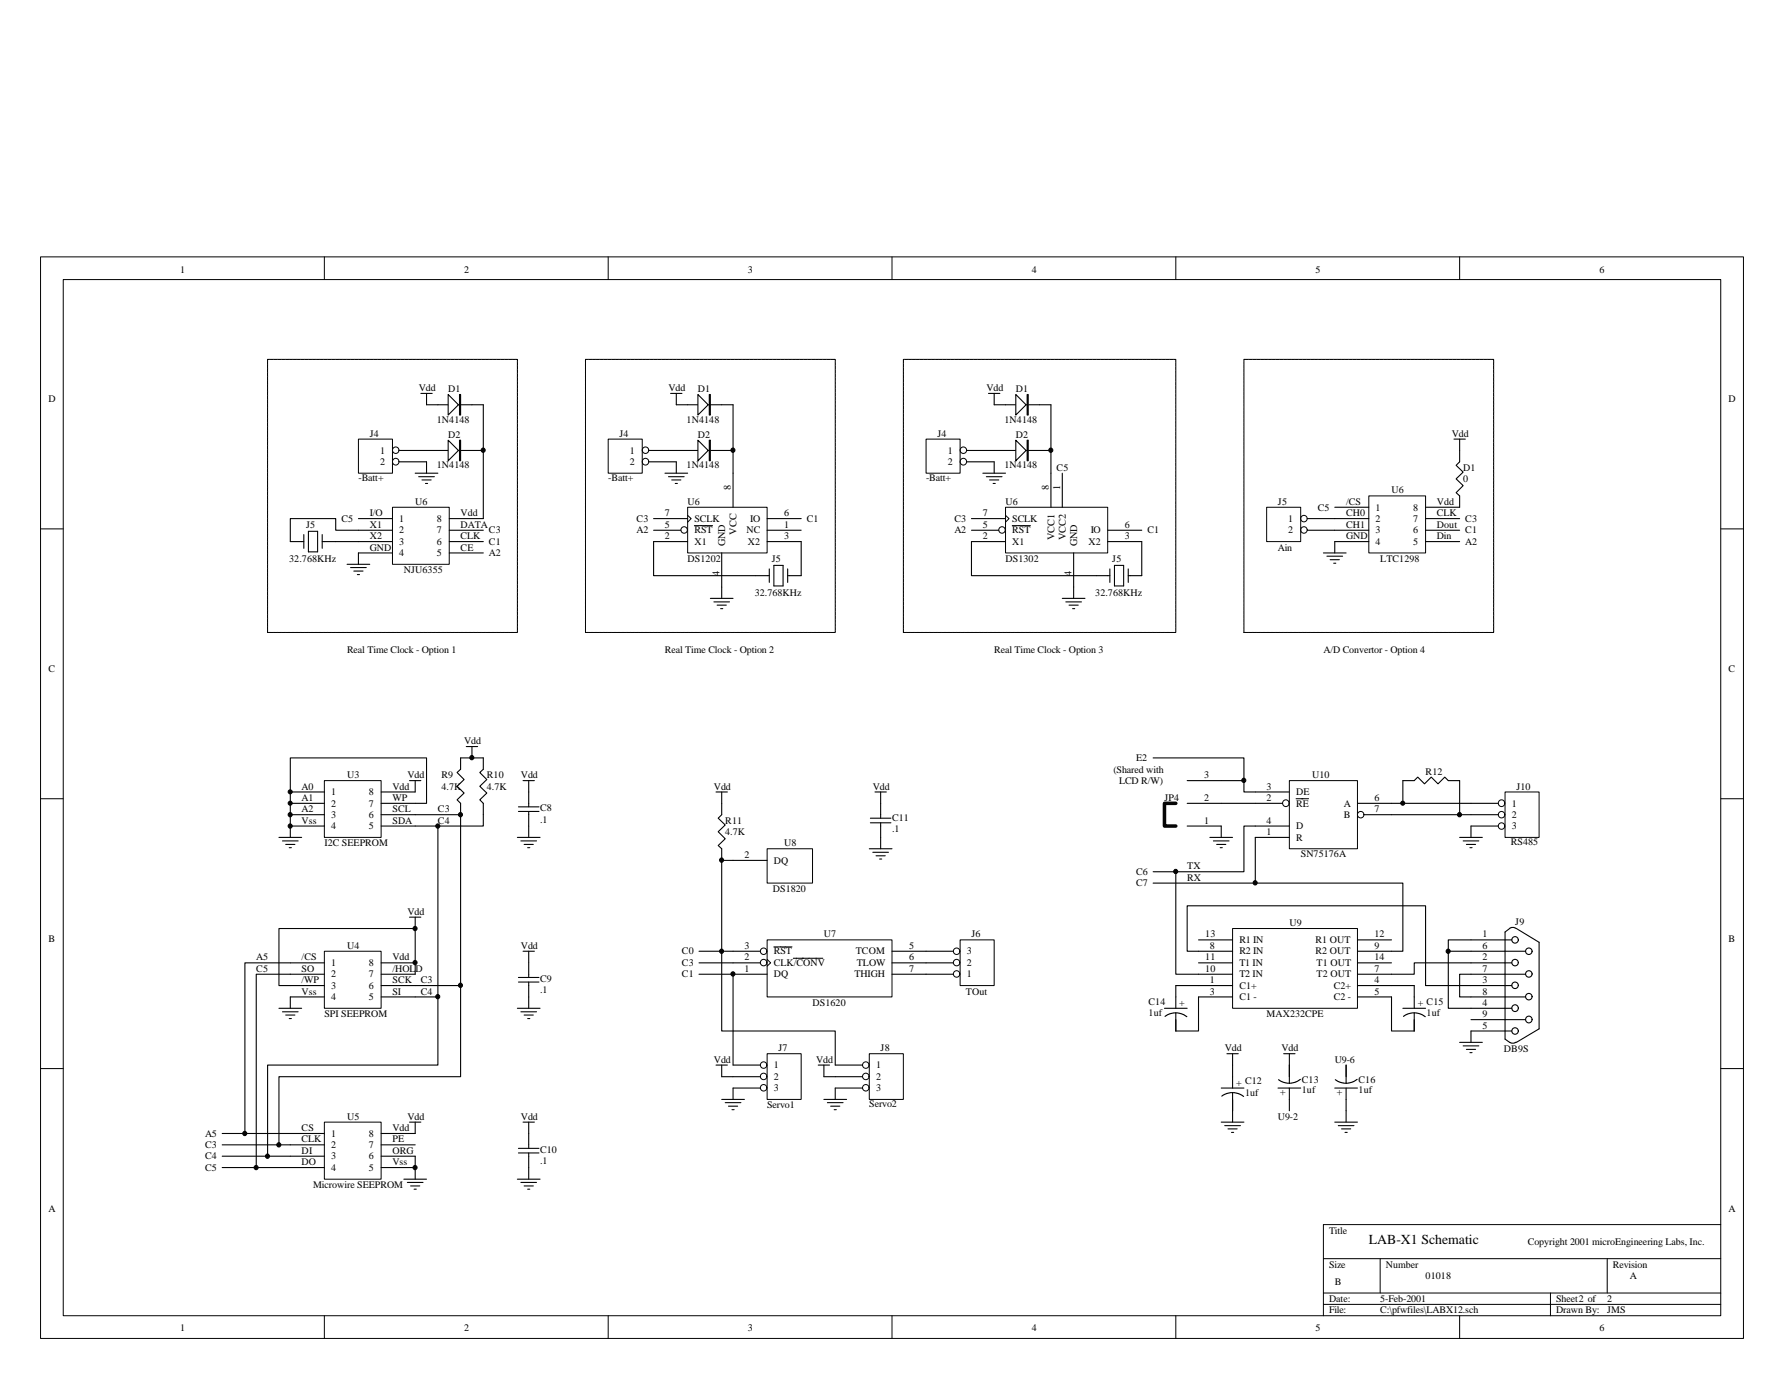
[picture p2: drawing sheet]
<svg xmlns="http://www.w3.org/2000/svg" width="279mm" height="216mm" viewBox="0 0 279 216" stroke-linecap="round" stroke-linejoin="round" font-family="sans-serif">
<g fill="none" stroke="#000" stroke-width=".16">
<path d="M6.3 40.2h266.7v169.3h-266.7zM9.9 43.8h259.6v162.2h-259.6zM50.8 40.2v3.6M95.2 40.2v3.6M139.7 40.2v3.6M184.1 40.2v3.6M228.6 40.2v3.6M6.3 82.8h3.6M269.5 82.8h3.5M6.3 125.1h3.6M269.5 125.1h3.5M6.3 167.3h3.6"/>
<path d="M269.5 167.3h3.5M207.3 197.1h62.2M216.2 197.1v5.3M251.7 197.1v5.3M269.5 191.7h-62.2v14.3M50.8 206v3.5M95.2 206v3.5M139.7 206v3.5M184.1 206v3.5M207.3 202.4h62.2M207.3 204.2h62.2M228.6 206v3.5"/>
<path d="M242.8 202.4v3.6"/>
</g>
<path d="M193 145.4h19.6v12.5h-19.6z" fill="#fff" stroke="#000" stroke-width=".16"/>
<path d="M187.7 147.2h5.3M187.7 148.9h5.3M187.7 150.7h5.3M187.7 152.5h5.3M187.7 154.3h5.3M187.7 156.1h5.3M212.6 147.2h5.3M212.6 148.9h5.3M212.6 150.7h5.3M212.6 152.5h5.3M212.6 154.3h5.3M212.6 156.1h5.3" fill="none" stroke="#000" stroke-width=".17"/>
<path d="M201.9 122.2h10.7v10.7h-10.7z" fill="#fff" stroke="#000" stroke-width=".16"/>
<path d="M196.6 124h5.3M196.6 125.8h4.3M196.6 129.3h5.3M196.6 131.1h5.3M203 125.1h1.9M212.6 125.8h5.3M213.7 127.6h4.2" fill="none" stroke="#000" stroke-width=".17"/>
<g fill="none" stroke="#000" stroke-width=".16">
<path d="M201.9 125.7a.51 .51 0 0 0-.7-.4 .51 .51 0 0 0-.2 .8 .51 .51 0 0 0 .8-.1l.1-.2"/>
<circle cx="213.1" cy="127.6" r=".51"/>
</g>
<path d="M235.7 124h5.3v7.1h-5.3z" fill="#fff" stroke="#000" stroke-width=".16"/>
<g fill="none" stroke="#000" stroke-width=".16">
<path d="M235.7 125.7a.51 .51 0 0 0-.7-.4 .51 .51 0 0 0-.2 .8 .51 .51 0 0 0 .8-.1l.1-.2"/>
<circle cx="235.2" cy="127.6" r=".51"/>
<circle cx="235.2" cy="129.3" r=".51"/>
</g>
<g fill="none" stroke="#000" stroke-width=".17">
<path d="M180.6 118.7h14.2v3.5M180.6 136.5h3.5M180.6 138.3h16M185.9 122.2h8.9v1.8h1.8M185.9 125.8h10.7M185.9 129.3h5.4v1.8M189.5 131.1h3.5M190 131.7h2.5M190.5 132.2h1.5M191.1 132.7h.3M196.6 131.1v7.2h23.1v10.6h-1.8M196.6 129.3h-1.8v7.2h-10.7v16h3.6"/>
<path d="M217.9 125.8h16.8M217.9 127.6h16.8M219.7 125.8v-3.6h1.8l.5-.5 1.1 1 1.1-1 1 1 1.1-1 .5 .5h1.8v5.4M228.6 131.1h3.6M229.2 131.7h2.4M229.7 132.2h1.4M230.2 132.7h.3M234.7 129.3h-4.3v1.8M182.4 157.9h3.5M184.1 158.6l.9 .1 .9 .5M184.1 158.6l-.9 .1-.7 .4M187.7 156.1v5.3h-3.6v-2.8"/>
<path d="M187.7 148.9h-1.8v-7.1h37.4v12.5h13.5M187.7 154.3h-3.6v3.6M217.9 156.1v5.3h3.6v-2.8M217.9 154.3h3.6v3.6M219.7 157.9h3.6M221.5 158.6l.9 .1 .8 .5M221.5 158.6l-.9 .1-.8 .4M226.8 148.9h12.1M230.4 159.6h8.5M236.4 145.3l.7-.1 .3 .2M236.4 145.4l-.7 .5v16.8l1 .6h.4l.3-.1M236.8 147.2h-10v10.7h10"/>
<path d="M236.8 150.7h-15.3v1.8h-3.6M237.5 145.4l3.5 2.1v13.6l-3.5 2.1M238.9 152.5h-10.3v3.6h10.3M239.9 159.6a.51 .51 0 0 0-.7-.5 .51 .51 0 0 0-.2 .9 .51 .51 0 0 0 .9-.1v-.3M191.3 170.3h3.5M191.3 175.7h3.5M191.8 176.2h2.5M192.2 165h1.7M192.3 176.7h1.5M192.9 177.3h.3M193 171.1l.9 .1 .9 .5M193 171.1l-.9 .1-.8 .4"/>
<path d="M193 165v5.3M193 171.1v4.6M200.2 170.3h3.5M201 165h1.8M201.9 165v4.6M201.9 170.3v3.6M203.7 169l-.7 .4-.7 .2-1.3-.1-.8-.5M209 170.3h3.6M209 175.7h3.6M209.6 176.2h2.4M210.1 176.7h1.4M210.7 177.3h.3"/>
<path d="M210.8 166.8v2.8M210.8 170.3v5.4M212.6 169l-.7 .4-.7 .2-1.3-.1-.8-.5M228.6 163.2h3.6M229.2 163.7h2.4M229.7 164.3h1.4M230.2 164.8h.3M236.8 161.4h-6.4v1.8"/>
<circle cx="237.3" cy="157.8" r=".52"/>
<circle cx="237.3" cy="147.2" r=".51"/>
<circle cx="237.3" cy="154.3" r=".51"/>
<circle cx="237.3" cy="150.7" r=".51"/>
<circle cx="239.4" cy="148.9" r=".51"/>
<circle cx="239.4" cy="152.5" r=".51"/>
<circle cx="239.4" cy="156" r=".51"/>
<circle cx="237.3" cy="161.4" r=".51"/>
</g>
<path d="M184.1 125.8h-1.7v3.5h1.7" fill="none" stroke="#000" stroke-width=".55"/>
<path d="M120.1 147.2h19.6v8.9h-19.6z" fill="#fff" stroke="#000" stroke-width=".16"/>
<g fill="none" stroke="#000" stroke-width=".16">
<path d="M120.1 150.2l.6 .5-.6 .6"/>
<circle cx="119.6" cy="148.9" r=".51"/>
<circle cx="119.6" cy="150.7" r=".51"/>
</g>
<path d="M114.8 148.9h4.3M114.8 150.7h4.3M114.8 152.5h5.3M121.2 148.3h2.8M124.2 150h4.7M139.7 148.9h5.3M139.7 150.7h5.3M139.7 152.5h5.3" fill="none" stroke="#000" stroke-width=".17"/>
<path d="M120.1 132.9h7.2v5.4h-7.2z" fill="#fff" stroke="#000" stroke-width=".16"/>
<path d="M114.8 134.7h5.3" fill="none" stroke="#000" stroke-width=".17"/>
<path d="M157.5 79.4h16v7.2h-16z" fill="#fff" stroke="#000" stroke-width=".16"/>
<g fill="none" stroke="#000" stroke-width=".17">
<path d="M155.7 63.4h8.9M164.6 74.1v5.3M166.4 74.1v5.3M152.1 84.8h5.4M152.1 83h4.3M152.1 81.2h5.4M158.5 82.3h2.9M168.1 86.6v5.3M171.7 90.1h2.1M173.5 84.8h5.3M173.5 83h5.3M173.8 89.1v2.1"/>
<path d="M174.5 88.5h1.5v3.2h-1.5zM176.7 90.1h2.1M176.7 89.1v2.1M136.3 128.8h3.2M136.3 128.1h3.2M137.9 125.8v2.3M137.9 128.8v2.3"/>
</g>
<g fill="none" stroke="#000" stroke-width=".16">
<path d="M157.5 80.7l.5 .5-.5 .5"/>
<circle cx="156.9" cy="83" r=".51"/>
</g>
<path d="M160.9 61.8h.1v3.2h-.1z" fill="#fff" stroke="#000" stroke-width=".17"/>
<path d="M159.1 61.8l1.6 1.6-1.6 1.6z" fill-rule="evenodd" fill="#fff" stroke="#000" stroke-width=".17"/>
<path d="M155.7 70.5h8.9" fill="none" stroke="#000" stroke-width=".17"/>
<path d="M160.9 68.9h.1v3.2h-.1z" fill="#fff" stroke="#000" stroke-width=".17"/>
<path d="M159.1 68.9l1.6 1.6-1.6 1.6z" fill-rule="evenodd" fill="#fff" stroke="#000" stroke-width=".17"/>
<path d="M150.4 147.2h5.3v7.1h-5.3z" fill="#fff" stroke="#000" stroke-width=".16"/>
<g fill="none" stroke="#000" stroke-width=".16">
<circle cx="149.8" cy="150.7" r=".51"/>
<circle cx="149.8" cy="148.9" r=".51"/>
<circle cx="149.8" cy="152.5" r=".51"/>
</g>
<path d="M72.1 118.7v1.7l-.5 .5 1.1 1.1-1.1 1.1 1.1 1.1-1.1 1 .5 .6v1.8M75.7 118.7v1.7l-.6 .5 1.1 1.1-1.1 1.1 1.1 1.1-1.1 1 .6 .6v1.8M113 125.8v1.8l-.5 .5 1.1 1.1-1.1 1 1.1 1.1-1.1 1.1 .5 .5v1.8M145 152.5h4.3M145 150.7h4.3M145 148.9h4.3" fill="none" stroke="#000" stroke-width=".17"/>
<path d="M120.1 165h5.4v7.1h-5.4z" fill="#fff" stroke="#000" stroke-width=".16"/>
<g fill="none" stroke="#000" stroke-width=".16">
<circle cx="119.6" cy="168.5" r=".51"/>
<circle cx="119.6" cy="166.8" r=".51"/>
<circle cx="119.6" cy="170.3" r=".51"/>
</g>
<path d="M114.8 166.8h4.3M114.8 168.6h4.3M114.8 170.3h4.3" fill="none" stroke="#000" stroke-width=".17"/>
<path d="M136.1 165h5.4v7.1h-5.4z" fill="#fff" stroke="#000" stroke-width=".16"/>
<g fill="none" stroke="#000" stroke-width=".16">
<circle cx="135.6" cy="168.5" r=".51"/>
<circle cx="135.6" cy="166.8" r=".51"/>
<circle cx="135.6" cy="170.3" r=".51"/>
</g>
<g fill="none" stroke="#000" stroke-width=".17">
<path d="M112.1 124h1.8M113 124v1.8M114.8 134.7h-1.8v26.7h17.8v5.4h4.3M136.1 132.9h3.6M136.7 133.4h2.4M137 124h1.8M137.2 134h1.4M137.8 134.5h.3M137.9 124v1.8M137.9 131.1v1.8M109.5 152.5h5.3v14.3M109.5 150.7h5.3"/>
<path d="M109.5 148.9h5.3M112.1 166.8h1.8M113 166.8v1.8h1.8M113 172.1h3.6M113.6 172.6h2.4M114.1 173.2h1.4M114.6 173.7h.4M114.8 170.3v1.8M128.1 166.8h1.8M129 166.8v1.8h6.1M129 172.1h3.6M129.6 172.6h2.4"/>
<path d="M130.1 173.2h1.4M130.6 173.7h.4M135.1 170.3h-4.3v1.8"/>
</g>
<path d="M145 68.7h5.4v5.4h-5.4z" fill="#fff" stroke="#000" stroke-width=".16"/>
<g fill="none" stroke="#000" stroke-width=".16">
<circle cx="150.9" cy="72.3" r=".52"/>
<circle cx="150.9" cy="70.5" r=".51"/>
</g>
<g fill="none" stroke="#000" stroke-width=".17">
<path d="M151.4 70.5h4.3M151.4 72.3h4.3v1.8M153.9 74.1h3.6M154.5 74.6h2.4M154.8 61.6h1.8M155 75.1h1.4M155.5 75.7h.4M155.7 61.6v1.8M164.6 63.4v10.7M152.1 84.8v5.3h19.6M166.4 93.7h3.5M166.9 94.2h2.5"/>
<path d="M167.4 94.7h1.5M168 95.3h.3M168.1 91.9v1.8M178.8 84.8v5.3"/>
</g>
<path d="M50.8 148.9h8.9v9h-8.9z" fill="#fff" stroke="#000" stroke-width=".16"/>
<path d="M45.5 150.7h5.3M45.5 152.5h5.3M45.5 154.3h5.3M45.5 156.1h5.3M59.7 150.7h5.3M59.7 152.5h5.3M59.7 154.3h5.3M59.7 156.1h5.3" fill="none" stroke="#000" stroke-width=".17"/>
<path d="M50.8 175.7h8.9v8.9h-8.9z" fill="#fff" stroke="#000" stroke-width=".16"/>
<path d="M45.5 177.5h5.3M45.5 179.2h5.3M59.7 177.5h5.3M59.7 179.2h5.3M45.5 181h5.3M45.5 182.8h5.3M59.7 181h5.3M59.7 182.8h5.3" fill="none" stroke="#000" stroke-width=".17"/>
<path d="M50.8 122.2h8.9v8.9h-8.9z" fill="#fff" stroke="#000" stroke-width=".16"/>
<g fill="none" stroke="#000" stroke-width=".17">
<path d="M72.1 118.7h3.6M73 116.9h1.8M73.9 116.9v1.8M43.7 131.1h3.5M44.2 131.7h2.5M44.7 132.2h1.5M45.3 132.7h.3M45.5 124v-5.3h21.3v7.1h-7.1M45.5 124h5.3M45.5 125.8h5.3M45.5 127.6h5.3M45.5 129.3h5.3"/>
<path d="M45.5 124v7.1M59.7 129.3h8.9v37.5h-26.7v14.2h3.6M59.7 127.6h12.4v41h-28.4v10.6h1.8M64.1 122.2h1.8M65 122.2v1.8h-5.3M75.7 127.6v1.7h-7.1M43.7 157.9h3.5M44.2 158.4h2.5M44.7 158.9h1.5M45.3 159.5h.3M45.5 152.5h-5.4v30.3h5.4M45.5 150.7h-7.1v26.8h7.1"/>
<path d="M45.5 156.1v1.8M64.1 143.6h1.8M65 152.5v-7.1h-21.3v8.9h1.8M65 143.6v1.8M65 156.1h3.6M65 154.3h7.1M34.8 177.5h3.6M34.8 179.2h8.9M64.1 175.7h1.8M65 175.7v1.8M34.8 181h7.1M34.8 182.8h5.3"/>
<path d="M63.2 184.6h3.6M63.8 185.1h2.5M64.3 185.7h1.4M64.9 186.2h.3M65 181v3.6"/>
</g>
<path d="M214.4 77.6h8.9v9h-8.9z" fill="#fff" stroke="#000" stroke-width=".16"/>
<path d="M209 79.4h5.4M223.3 79.4h5.3M209 81.2h5.4M209 83h5.4M209 84.8h5.4M223.3 81.2h5.3M223.3 83h5.3M223.3 84.8h5.3" fill="none" stroke="#000" stroke-width=".17"/>
<path d="M198.4 79.4h5.3v5.4h-5.3z" fill="#fff" stroke="#000" stroke-width=".16"/>
<g fill="none" stroke="#000" stroke-width=".16">
<circle cx="204.2" cy="83" r=".51"/>
<circle cx="204.2" cy="81.2" r=".51"/>
</g>
<path d="M227.7 68.7h1.8M228.6 68.7v3.6l-.6 .6 1.2 1-1.2 1.1 1.2 1-1.2 1.1 .6 .5v1.8M204.8 81.2h4.2M204.8 83h4.2M207.3 86.6h3.5M207.8 87.1h2.5M208.3 87.6h1.5M208.9 88.2h.3M209 84.8v1.8" fill="none" stroke="#000" stroke-width=".17"/>
<path d="M107.7 79.4h12.4v7.2h-12.4z" fill="#fff" stroke="#000" stroke-width=".16"/>
<g fill="none" stroke="#000" stroke-width=".17">
<path d="M66.8 63.4h8.9M114.8 74.1v5.3M45.5 84.8h2.1M47.6 83.7v2.2M48.3 83.2h1.4v3.2h-1.4zM50.5 84.8h2.1M50.5 83.7v2.2M102.4 83h4.2M102.4 84.8h5.3M102.4 81.2h5.3M108.8 82.3h2.8M113 86.6v5.3"/>
<path d="M120.1 83h5.4M120.1 84.8h5.4M120.1 81.2h5.4"/>
</g>
<g fill="none" stroke="#000" stroke-width=".16">
<path d="M107.7 80.7l.5 .5-.5 .5"/>
<circle cx="107.1" cy="83" r=".51"/>
</g>
<path d="M72 61.8h.1v3.2h-.1z" fill="#fff" stroke="#000" stroke-width=".17"/>
<path d="M70.2 61.8l1.6 1.6-1.6 1.6z" fill-rule="evenodd" fill="#fff" stroke="#000" stroke-width=".17"/>
<path d="M66.8 70.5h8.9" fill="none" stroke="#000" stroke-width=".17"/>
<path d="M72 68.9h.1v3.2h-.1z" fill="#fff" stroke="#000" stroke-width=".17"/>
<path d="M70.2 68.9l1.6 1.6-1.6 1.6z" fill-rule="evenodd" fill="#fff" stroke="#000" stroke-width=".17"/>
<path d="M56.1 68.7h5.4v5.4h-5.4z" fill="#fff" stroke="#000" stroke-width=".16"/>
<g fill="none" stroke="#000" stroke-width=".16">
<circle cx="62" cy="72.3" r=".52"/>
<circle cx="62" cy="70.5" r=".51"/>
</g>
<g fill="none" stroke="#000" stroke-width=".17">
<path d="M62.5 70.5h4.3M62.5 72.3h4.3v1.8M65 74.1h3.6M65.6 74.6h2.4M65.9 61.6h1.8M66.1 75.1h1.4M66.6 75.7h.4M66.8 61.6v1.8M75.7 63.4v17.8M105.9 63.4h8.9M52.6 84.8h3.5M54.4 88.3h3.5"/>
<path d="M54.9 88.9h2.5M55.4 89.4h1.5M56 90h.3M56.1 83h-3.5v-1.8h-7.1v3.6M56.1 86.6v1.7M118.4 90.1h2.1M120.5 89.1v2.1M121.2 88.5h1.4v3.2h-1.4zM123.4 90.1h2.1M123.4 89.1v2.1"/>
</g>
<path d="M111.1 61.8h.2v3.2h-.2z" fill="#fff" stroke="#000" stroke-width=".17"/>
<path d="M109.3 61.8l1.6 1.6-1.6 1.6z" fill-rule="evenodd" fill="#fff" stroke="#000" stroke-width=".17"/>
<path d="M105.9 70.5h8.9" fill="none" stroke="#000" stroke-width=".17"/>
<path d="M111.1 68.9h.2v3.2h-.2z" fill="#fff" stroke="#000" stroke-width=".17"/>
<path d="M109.3 68.9l1.6 1.6-1.6 1.6z" fill-rule="evenodd" fill="#fff" stroke="#000" stroke-width=".17"/>
<path d="M95.2 68.7h5.4v5.4h-5.4z" fill="#fff" stroke="#000" stroke-width=".16"/>
<g fill="none" stroke="#000" stroke-width=".16">
<path d="M41.9 56.3h39.1v42.7h-39.1zM91.7 56.3h39.1v42.7h-39.1zM141.5 56.3h42.6v42.7h-42.6zM194.8 56.3h39.1v42.7h-39.1z"/>
<circle cx="101.1" cy="72.3" r=".52"/>
<circle cx="101.1" cy="70.5" r=".51"/>
</g>
<g fill="none" stroke="#000" stroke-width=".17">
<path d="M101.6 70.5h4.3M101.6 72.3h4.3v1.8M104.1 74.1h3.6M104.7 74.6h2.4M105 61.6h1.8M105.2 75.1h1.4M105.7 75.7h.4M105.9 61.6v1.8M114.8 63.4v10.7M102.4 84.8v5.3h16M111.3 93.7h3.5M111.8 94.2h2.5"/>
<path d="M112.3 94.7h1.4M112.9 95.3h.3M113 91.9v1.8M125.5 84.8v5.3"/>
</g>
<path d="M61.5 79.4h8.9v8.9h-8.9z" fill="#fff" stroke="#000" stroke-width=".16"/>
<g fill="none" stroke="#000" stroke-width=".17">
<path d="M56.1 81.2h5.4M56.1 83h5.4M56.1 84.8h5.4M56.1 86.6h5.4M70.4 81.2h5.3M70.4 83h5.3M70.4 84.8h5.3M70.4 86.6h5.3M81 131.1h3.6M81.2 127h3.2M81.2 126.3h3.2M81.6 131.7h2.4"/>
<path d="M81.9 122.2h1.8M82.1 132.2h1.4M82.6 132.7h.4M82.8 122.2v4.1M82.8 127v4.1M81 157.9h3.6M81.2 153.8h3.2M81.2 153h3.2M81.6 158.4h2.4M81.9 148.9h1.8M82.1 158.9h1.4M82.6 159.5h.4"/>
<path d="M82.8 148.9v4.1M82.8 153.8v4.1M81.2 179.8h3.2M81.9 175.7h1.8M82.8 175.7v4.1M81 184.6h3.6M81.2 180.5h3.2M81.6 185.1h2.4M82.1 185.7h1.4M82.6 186.2h.4M82.8 180.5v4.1"/>
</g>
<g fill="#000" stroke="#000" stroke-width=".16">
<circle cx="75.7" cy="70.5" r=".33"/>
<circle cx="114.8" cy="70.5" r=".33"/>
<circle cx="164.6" cy="70.5" r=".33"/>
<circle cx="73.9" cy="118.6" r=".33"/>
<circle cx="45.4" cy="127.6" r=".33"/>
<circle cx="45.4" cy="129.3" r=".33"/>
<circle cx="45.4" cy="124" r=".32"/>
<circle cx="45.4" cy="125.8" r=".32"/>
<circle cx="68.5" cy="129.3" r=".33"/>
<circle cx="72.1" cy="127.6" r=".33"/>
<circle cx="113" cy="134.7" r=".33"/>
<circle cx="184.1" cy="136.4" r=".33"/>
<circle cx="194.8" cy="122.2" r=".33"/>
<circle cx="196.6" cy="138.2" r=".33"/>
<circle cx="219.7" cy="125.8" r=".32"/>
<circle cx="228.6" cy="127.6" r=".33"/>
<circle cx="65" cy="145.4" r=".33"/>
<circle cx="65" cy="150.7" r=".33"/>
<circle cx="68.5" cy="156" r=".33"/>
<circle cx="72.1" cy="154.3" r=".33"/>
<circle cx="113" cy="148.9" r=".33"/>
<circle cx="114.8" cy="152.5" r=".33"/>
<circle cx="226.8" cy="148.9" r=".33"/>
<circle cx="38.3" cy="177.5" r=".33"/>
<circle cx="43.7" cy="179.2" r=".33"/>
<circle cx="40.1" cy="182.8" r=".33"/>
<circle cx="41.9" cy="181" r=".33"/>
<circle cx="65" cy="182.8" r=".33"/>
</g>
<text font-size="2.2" x="214.4" y="194.7">LAB-X1 Schematic</text>
<g font-size="1.6">
<text x="28.2" y="42.7">1</text>
<text x="72.7" y="42.7">2</text>
<text x="117.1" y="42.7">3</text>
<text x="161.6" y="42.7">4</text>
<text x="206" y="42.7">5</text>
<text x="250.5" y="42.7">6</text>
<text x="7.6" y="63">D</text>
<text x="65.6" y="61.2">Vdd</text>
<text x="70.2" y="61.4">D1</text>
<text x="104.7" y="61.2">Vdd</text>
<text x="109.3" y="61.4">D1</text>
<text x="154.5" y="61.2">Vdd</text>
<text x="159.1" y="61.4">D1</text>
<text x="270.7" y="63">D</text>
<text x="57.9" y="68.4">J4</text>
<text x="59.5" y="71">1</text>
<text x="68.4" y="66.2">1N4148</text>
<text x="70.2" y="68.5">D2</text>
<text x="97" y="68.4">J4</text>
<text x="98.6" y="71">1</text>
<text x="107.5" y="66.2">1N4148</text>
<text x="109.3" y="68.5">D2</text>
<text x="146.8" y="68.4">J4</text>
<text x="148.4" y="71">1</text>
<text x="157.3" y="66.2">1N4148</text>
<text x="159.1" y="68.5">D2</text>
<text x="227.4" y="68.4">Vdd</text>
<text x="56.1" y="75.3">-Batt+</text>
<text x="59.5" y="72.8">2</text>
<text x="68.4" y="73.3">1N4148</text>
<text x="95.2" y="75.3">-Batt+</text>
<text x="98.6" y="72.8">2</text>
<text x="107.5" y="73.3">1N4148</text>
<text x="114.5" y="76.8" transform="rotate(-90 114.5 76.8)">8</text>
<text x="145" y="75.3">-Batt+</text>
<text x="148.4" y="72.8">2</text>
<text x="157.3" y="73.3">1N4148</text>
<text x="164.3" y="76.8" transform="rotate(-90 164.3 76.8)">8</text>
<text x="165.5" y="73.7">C5</text>
<text x="166" y="76.8" transform="rotate(-90 166 76.8)">1</text>
<text x="217.9" y="77.3">U6</text>
<text x="229.2" y="73.7">D1</text>
<text x="229.2" y="75.5">0</text>
<text x="48" y="82.6">J5</text>
<text x="53.5" y="81.7">C5</text>
<text x="57.9" y="80.8">I/O</text>
<text x="57.9" y="82.6">X1</text>
<text x="62.5" y="81.7">1</text>
<text x="62.5" y="83.5">2</text>
<text x="65" y="79">U6</text>
<text x="68.4" y="83.5">7</text>
<text x="68.4" y="81.7">8</text>
<text x="72.1" y="82.6">DATA</text>
<text x="72.1" y="80.8">Vdd</text>
<text x="76.6" y="83.5">C3</text>
<text x="99.7" y="83.5">A2</text>
<text x="99.7" y="81.7">C3</text>
<text x="104.1" y="82.6">5</text>
<text x="104.1" y="80.8">7</text>
<text x="107.7" y="79">U6</text>
<text x="108.8" y="83.5">RST</text>
<text x="108.8" y="81.7">SCLK</text>
<text x="115.4" y="83.7" transform="rotate(-90 115.4 83.7)">VCC</text>
<text x="116.9" y="83.5">NC</text>
<text x="117.5" y="81.7">IO</text>
<text x="122.8" y="82.6">1</text>
<text x="122.8" y="80.8">6</text>
<text x="126.4" y="81.7">C1</text>
<text x="149.5" y="83.5">A2</text>
<text x="149.5" y="81.7">C3</text>
<text x="153.9" y="82.6">5</text>
<text x="153.9" y="80.8">7</text>
<text x="157.5" y="79">U6</text>
<text x="158.5" y="83.5">RST</text>
<text x="158.5" y="81.7">SCLK</text>
<text x="170.8" y="83.5">IO</text>
<text x="176.1" y="82.6">6</text>
<text x="179.7" y="83.5">C1</text>
<text x="200.2" y="79">J5</text>
<text x="201.8" y="81.7">1</text>
<text x="201.8" y="83.5">2</text>
<text x="206.4" y="79.9">C5</text>
<text x="210.8" y="79">/CS</text>
<text x="210.8" y="80.8">CH0</text>
<text x="210.8" y="82.6">CH1</text>
<text x="215.4" y="79.9">1</text>
<text x="215.4" y="81.7">2</text>
<text x="215.4" y="83.5">3</text>
<text x="221.3" y="83.5">6</text>
<text x="221.3" y="81.7">7</text>
<text x="221.3" y="79.9">8</text>
<text x="225" y="82.6">Dout</text>
<text x="225" y="80.8">CLK</text>
<text x="225" y="79">Vdd</text>
<text x="229.5" y="81.7">C3</text>
<text x="229.5" y="83.5">C1</text>
<text x="45.3" y="88">32.768KHz</text>
<text x="57.9" y="84.4">X2</text>
<text x="57.9" y="86.2">GND</text>
<text x="62.5" y="85.3">3</text>
<text x="62.5" y="87.1">4</text>
<text x="63.2" y="89.7">NJU6355</text>
<text x="68.4" y="87.1">5</text>
<text x="68.4" y="85.3">6</text>
<text x="72.1" y="86.2">CE</text>
<text x="72.1" y="84.4">CLK</text>
<text x="76.6" y="87.1">A2</text>
<text x="76.6" y="85.3">C1</text>
<text x="104.1" y="84.4">2</text>
<text x="107.7" y="88">DS1202</text>
<text x="108.8" y="85.3">X1</text>
<text x="113.6" y="85.5" transform="rotate(-90 113.6 85.5)">GND</text>
<text x="117.1" y="85.3">X2</text>
<text x="120.9" y="88">J5</text>
<text x="122.8" y="84.4">3</text>
<text x="153.9" y="84.4">2</text>
<text x="157.5" y="88">DS1302</text>
<text x="158.5" y="85.3">X1</text>
<text x="165.1" y="84.6" transform="rotate(-90 165.1 84.6)">VCC1</text>
<text x="166.9" y="84.6" transform="rotate(-90 166.9 84.6)">VCC2</text>
<text x="168.7" y="85.5" transform="rotate(-90 168.7 85.5)">GND</text>
<text x="170.5" y="85.3">X2</text>
<text x="174.2" y="88">J5</text>
<text x="176.1" y="84.4">3</text>
<text x="200.2" y="86.2">Ain</text>
<text x="210.8" y="84.4">GND</text>
<text x="215.4" y="85.3">4</text>
<text x="216.2" y="88">LTC1298</text>
<text x="221.3" y="85.3">5</text>
<text x="225" y="84.4">Din</text>
<text x="229.5" y="85.3">A2</text>
<text x="112.7" y="90.1" transform="rotate(-90 112.7 90.1)">4</text>
<text x="118.2" y="93.3">32.768KHz</text>
<text x="167.8" y="90.1" transform="rotate(-90 167.8 90.1)">4</text>
<text x="171.5" y="93.3">32.768KHz</text>
<text x="7.6" y="105.2">C</text>
<text x="54.4" y="102.2">Real Time Clock - Option 1</text>
<text x="104.1" y="102.2">Real Time Clock - Option 2</text>
<text x="155.7" y="102.2">Real Time Clock - Option 3</text>
<text x="207.3" y="102.2">A/D Convertor - Option 4</text>
<text x="270.7" y="105.2">C</text>
<text x="72.7" y="116.5">Vdd</text>
<text x="177.9" y="119.2">E2</text>
<text x="47.2" y="123.6">A0</text>
<text x="47.2" y="125.4">A1</text>
<text x="51.9" y="124.5">1</text>
<text x="54.4" y="121.8">U3</text>
<text x="57.7" y="124.5">8</text>
<text x="61.5" y="123.6">Vdd</text>
<text x="61.5" y="125.4">WP</text>
<text x="63.8" y="121.8">Vdd</text>
<text x="69.1" y="121.8">R9</text>
<text x="69.1" y="123.6">4.7K</text>
<text x="76.2" y="121.8">R10</text>
<text x="76.2" y="123.6">4.7K</text>
<text x="81.6" y="121.8">Vdd</text>
<text x="111.8" y="123.6">Vdd</text>
<text x="136.7" y="123.6">Vdd</text>
<text x="174.4" y="120.9">(Shared with</text>
<text x="175.3" y="122.7">LCD R/W)</text>
<text x="182.4" y="125.4">JP4</text>
<text x="188.6" y="125.4">2</text>
<text x="188.6" y="121.8">3</text>
<text x="198.4" y="123.6">3</text>
<text x="198.4" y="125.4">2</text>
<text x="203" y="124.5">DE</text>
<text x="205.5" y="121.8">U10</text>
<text x="215.3" y="125.4">6</text>
<text x="223.3" y="121.3">R12</text>
<text x="237.5" y="123.6">J10</text>
<text x="47.2" y="127.2">A2</text>
<text x="47.2" y="128.9">Vss</text>
<text x="51.9" y="126.3">2</text>
<text x="51.9" y="128.1">3</text>
<text x="51.9" y="129.8">4</text>
<text x="57.7" y="129.8">5</text>
<text x="57.7" y="128.1">6</text>
<text x="57.7" y="126.3">7</text>
<text x="61.5" y="127.2">SCL</text>
<text x="61.5" y="128.9">SDA</text>
<text x="68.6" y="127.2">C3</text>
<text x="68.6" y="128.9">C4</text>
<text x="84.6" y="127">C8</text>
<text x="84.6" y="128.8">.1</text>
<text x="113.6" y="128.9">R11</text>
<text x="113.6" y="130.7">4.7K</text>
<text x="139.7" y="128.6">C11</text>
<text x="139.7" y="130.2">.1</text>
<text x="188.6" y="128.9">1</text>
<text x="198.4" y="128.9">4</text>
<text x="198.4" y="130.7">1</text>
<text x="203" y="126.3">RE</text>
<text x="203" y="129.8">D</text>
<text x="203" y="131.6">R</text>
<text x="210.5" y="126.3">A</text>
<text x="210.5" y="128.1">B</text>
<text x="215.3" y="127.2">7</text>
<text x="236.8" y="126.3">1</text>
<text x="236.8" y="128.1">2</text>
<text x="236.8" y="129.8">3</text>
<text x="50.8" y="132.5">I2C SEEPROM</text>
<text x="116.6" y="134.3">2</text>
<text x="121.2" y="135.2">DQ</text>
<text x="122.8" y="132.5">U8</text>
<text x="177.9" y="137">C6</text>
<text x="185.9" y="136.1">TX</text>
<text x="185.9" y="137.9">RX</text>
<text x="203.7" y="134.1">SN75176A</text>
<text x="236.6" y="132.3">RS485</text>
<text x="63.8" y="143.2">Vdd</text>
<text x="121" y="139.7">DS1820</text>
<text x="177.9" y="138.8">C7</text>
<text x="7.6" y="147.5">B</text>
<text x="54.4" y="148.5">U4</text>
<text x="81.6" y="148.5">Vdd</text>
<text x="106.8" y="149.4">C0</text>
<text x="116.6" y="148.5">3</text>
<text x="121.2" y="149.4">RST</text>
<text x="129" y="146.8">U7</text>
<text x="134" y="149.4">TCOM</text>
<text x="142.4" y="148.5">5</text>
<text x="151.4" y="149.4">3</text>
<text x="152.1" y="146.8">J6</text>
<text x="188.8" y="146.8">13</text>
<text x="189.5" y="148.5">8</text>
<text x="194.1" y="147.7">R1 IN</text>
<text x="194.1" y="149.4">R2 IN</text>
<text x="201.9" y="145">U9</text>
<text x="206" y="147.7">R1 OUT</text>
<text x="206" y="149.4">R2 OUT</text>
<text x="215.3" y="146.8">12</text>
<text x="215.3" y="148.5">9</text>
<text x="232.2" y="146.8">1</text>
<text x="232.2" y="148.5">6</text>
<text x="237.3" y="144.8">J9</text>
<text x="270.7" y="147.5">B</text>
<text x="40.1" y="150.3">A5</text>
<text x="40.1" y="152.1">C5</text>
<text x="47.2" y="150.3">/CS</text>
<text x="47.2" y="152.1">SO</text>
<text x="47.2" y="153.9">/WP</text>
<text x="47.2" y="155.7">Vss</text>
<text x="51.9" y="151.2">1</text>
<text x="51.9" y="153">2</text>
<text x="51.9" y="154.8">3</text>
<text x="57.7" y="154.8">6</text>
<text x="57.7" y="153">7</text>
<text x="57.7" y="151.2">8</text>
<text x="61.5" y="150.3">Vdd</text>
<text x="61.5" y="152.1">/HOLD</text>
<text x="61.5" y="153.9">SCK</text>
<text x="61.5" y="155.7">SI</text>
<text x="65.9" y="153.9">C3</text>
<text x="65.9" y="155.7">C4</text>
<text x="84.6" y="153.7">C9</text>
<text x="84.6" y="155.5">.1</text>
<text x="106.8" y="153">C1</text>
<text x="106.8" y="151.2">C3</text>
<text x="116.6" y="150.3">2</text>
<text x="116.6" y="152.1">1</text>
<text x="121.2" y="151.2">CLK/CONV</text>
<text x="121.2" y="153">DQ</text>
<text x="133.8" y="153">THIGH</text>
<text x="134.2" y="151.2">TLOW</text>
<text x="142.4" y="150.3">6</text>
<text x="142.4" y="152.1">7</text>
<text x="151.3" y="155.7">TOut</text>
<text x="151.4" y="153">1</text>
<text x="151.4" y="151.2">2</text>
<text x="188.8" y="150.3">11</text>
<text x="188.8" y="152.1">10</text>
<text x="189.5" y="153.9">1</text>
<text x="189.5" y="155.7">3</text>
<text x="194.1" y="151.2">T1 IN</text>
<text x="194.1" y="153">T2 IN</text>
<text x="194.1" y="154.8">C1+</text>
<text x="206.2" y="151.2">T1 OUT</text>
<text x="206.2" y="153">T2 OUT</text>
<text x="208.9" y="154.8">C2+</text>
<text x="215.3" y="150.3">14</text>
<text x="215.3" y="152.1">7</text>
<text x="215.3" y="153.9">4</text>
<text x="215.3" y="155.7">5</text>
<text x="232.2" y="150.3">2</text>
<text x="232.2" y="152.1">7</text>
<text x="232.2" y="153.9">3</text>
<text x="232.2" y="155.7">8</text>
<text x="50.8" y="159.3">SPI SEEPROM</text>
<text x="51.9" y="156.6">4</text>
<text x="57.7" y="156.6">5</text>
<text x="127.3" y="157.5">DS1620</text>
<text x="179.9" y="157.3">C14</text>
<text x="179.9" y="159.1">1uf</text>
<text x="184.7" y="157.5">+</text>
<text x="194.1" y="156.6">C1 -</text>
<text x="198.4" y="159.3">MAX232CPE</text>
<text x="208.9" y="156.6">C2 -</text>
<text x="222" y="157.5">+ C15</text>
<text x="223.4" y="159.1">1uf</text>
<text x="232.2" y="157.5">4</text>
<text x="232.2" y="159.3">9</text>
<text x="232.2" y="161">5</text>
<text x="111.8" y="166.4">Vdd</text>
<text x="121.2" y="167.3">1</text>
<text x="121.9" y="164.6">J7</text>
<text x="127.8" y="166.4">Vdd</text>
<text x="137.2" y="167.3">1</text>
<text x="137.9" y="164.6">J8</text>
<text x="191.8" y="164.6">Vdd</text>
<text x="200.7" y="164.6">Vdd</text>
<text x="209" y="166.4">U9-6</text>
<text x="235.5" y="164.8">DB9S</text>
<text x="120.1" y="173.5">Servo1</text>
<text x="121.2" y="169.1">2</text>
<text x="121.2" y="170.9">3</text>
<text x="136.1" y="173.4">Servo2</text>
<text x="137.2" y="169.1">2</text>
<text x="137.2" y="170.9">3</text>
<text x="193.6" y="170">+ C12</text>
<text x="195" y="171.5">1uf</text>
<text x="201.4" y="170.7" transform="rotate(-180 201.4 170.7)">+</text>
<text x="203.9" y="169.6">C13</text>
<text x="203.9" y="171.2">1uf</text>
<text x="210.3" y="170.7" transform="rotate(-180 210.3 170.7)">+</text>
<text x="212.8" y="169.6">C16</text>
<text x="212.8" y="171.2">1uf</text>
<text x="32.1" y="178">A5</text>
<text x="32.1" y="179.7">C3</text>
<text x="47.2" y="177.1">CS</text>
<text x="47.2" y="178.9">CLK</text>
<text x="51.9" y="178">1</text>
<text x="51.9" y="179.7">2</text>
<text x="54.4" y="175.3">U5</text>
<text x="57.7" y="179.7">7</text>
<text x="57.7" y="178">8</text>
<text x="61.5" y="177.1">Vdd</text>
<text x="61.5" y="178.9">PE</text>
<text x="63.8" y="175.3">Vdd</text>
<text x="81.6" y="175.3">Vdd</text>
<text x="200.2" y="175.3">U9-2</text>
<text x="32.1" y="181.5">C4</text>
<text x="32.1" y="183.3">C5</text>
<text x="47.2" y="180.6">DI</text>
<text x="47.2" y="182.4">DO</text>
<text x="51.9" y="181.5">3</text>
<text x="51.9" y="183.3">4</text>
<text x="57.7" y="183.3">5</text>
<text x="57.7" y="181.5">6</text>
<text x="61.5" y="180.6">ORG</text>
<text x="61.5" y="182.4">Vss</text>
<text x="84.6" y="180.5">C10</text>
<text x="84.6" y="182.2">.1</text>
<text x="7.6" y="189.7">A</text>
<text x="49" y="186">Microwire SEEPROM</text>
<text x="270.7" y="189.7">A</text>
<text x="208.2" y="193.1">Title</text>
<text x="239.3" y="194.9">Copyright 2001 microEngineering Labs, Inc.</text>
<text x="208.2" y="198.5">Size</text>
<text x="208.2" y="203.8">Date:</text>
<text x="209" y="201.1">B</text>
<text x="216.2" y="203.8">5-Feb-2001</text>
<text x="217" y="198.5">Number</text>
<text x="223.3" y="200.2">01018</text>
<text x="243.7" y="203.8">Sheet2 of</text>
<text x="251.7" y="203.8">2</text>
<text x="252.6" y="198.5">Revision</text>
<text x="255.3" y="200.2">A</text>
<text x="28.2" y="208.4">1</text>
<text x="72.7" y="208.4">2</text>
<text x="117.1" y="208.4">3</text>
<text x="161.6" y="208.4">4</text>
<text x="206" y="208.4">5</text>
<text x="208.2" y="205.6">File:</text>
<text x="216.2" y="205.6">C:\pfwfiles\LABX12.sch</text>
<text x="243.7" y="205.6">Drawn By:</text>
<text x="250.5" y="208.4">6</text>
<text x="251.7" y="205.6">JMS</text>
</g>
</svg>
